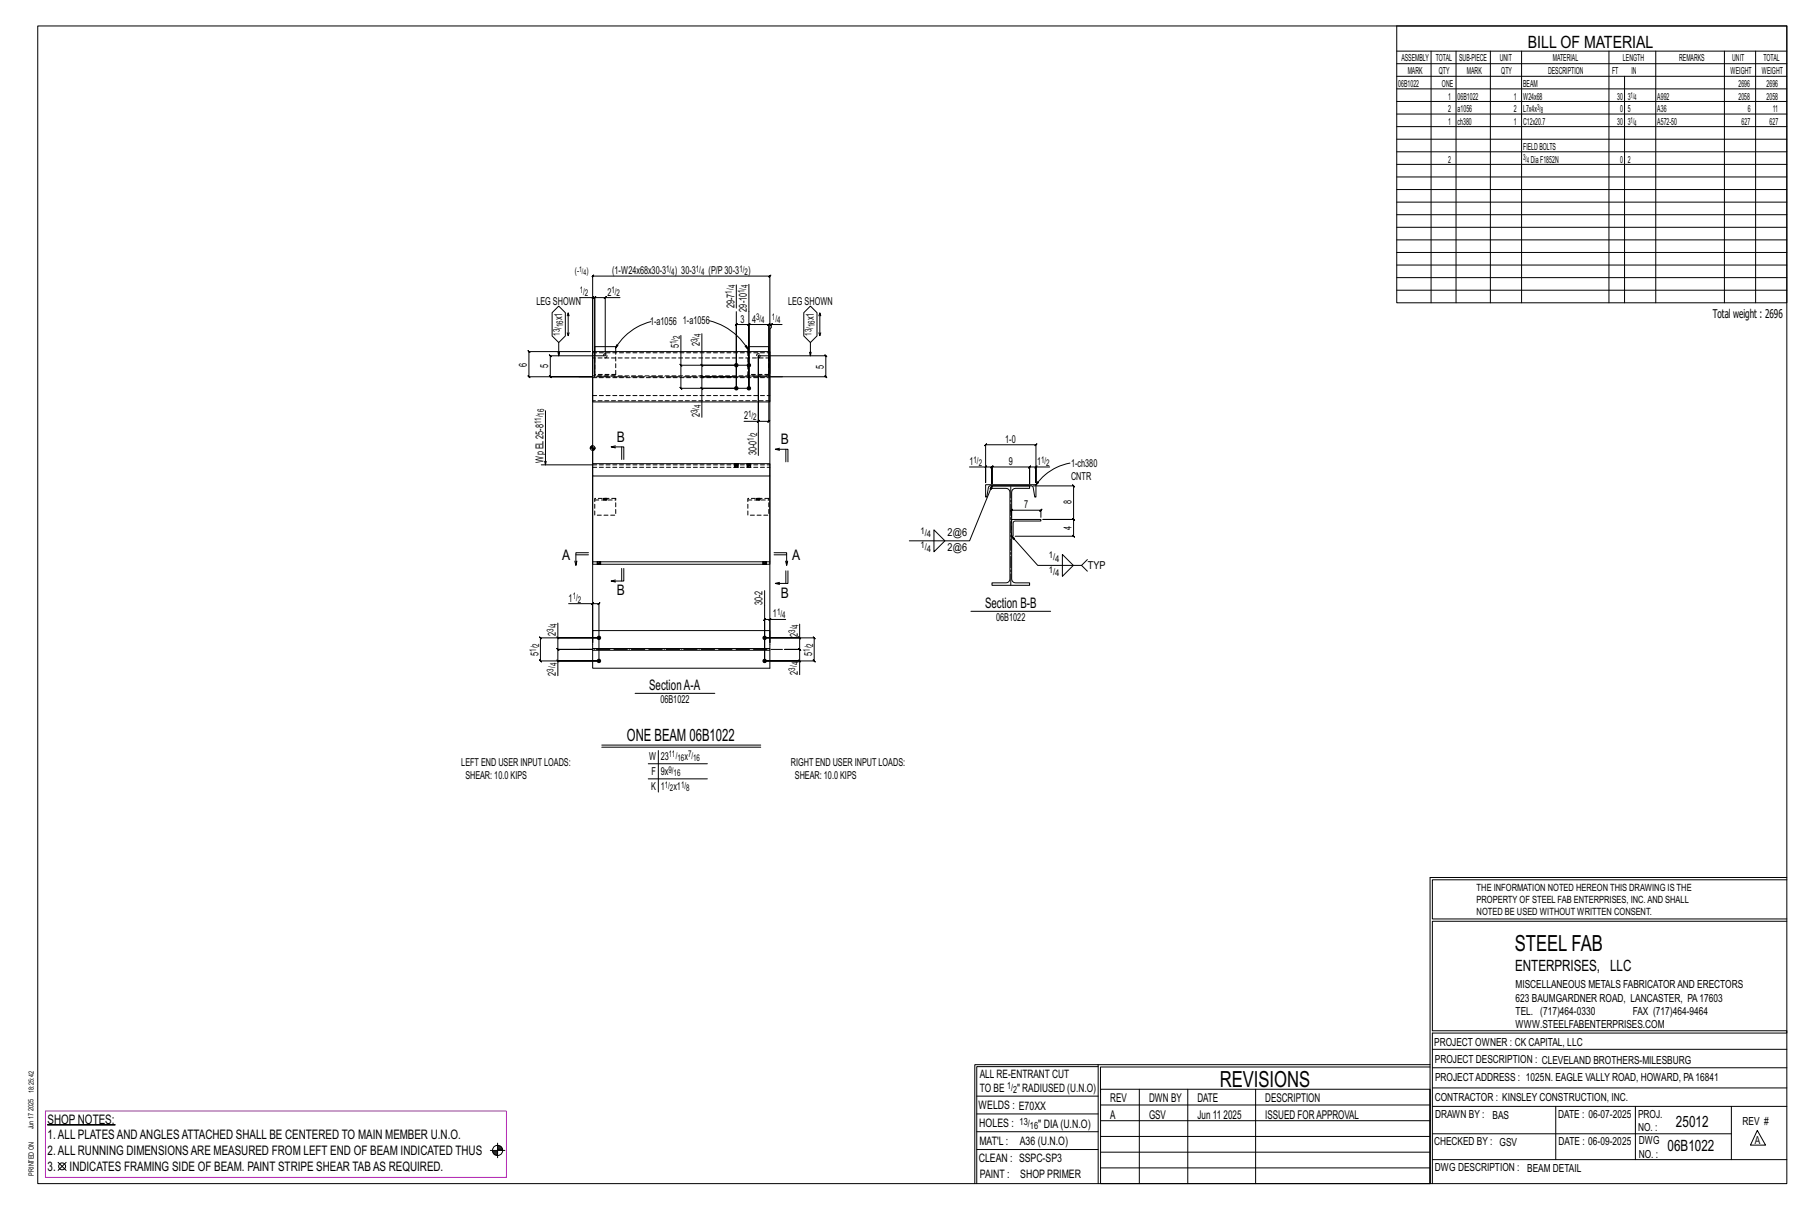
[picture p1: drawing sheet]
<svg xmlns="http://www.w3.org/2000/svg" width="914mm" height="610mm" viewBox="0 0 914 610" stroke-linecap="round" stroke-linejoin="round" font-family="sans-serif">
<g fill="#000" stroke="#000" stroke-width=".5">
<path d="M24 568h34z"/>
<circle cx="372" cy="196" r=".9"/>
<circle cx="372" cy="184" r=".9"/>
<circle cx="378" cy="184" r=".9"/>
<circle cx="378" cy="196" r=".9"/>
<circle cx="302" cy="322" r=".9"/>
<circle cx="302" cy="334" r=".9"/>
<circle cx="386" cy="334" r=".9"/>
<circle cx="386" cy="322" r=".9"/>
</g>
<g fill="none" stroke="#000" stroke-width=".5">
<path d="M19 13h883v584h-883zM705 13h197v140h-197zM705 26h197M705 32h197M705 39h197M722 26v127M735 26v127M752 26v127M768 26v127M812 26v127M820 39v114M836 26v127"/>
<path d="M870 26v127M886 26v127M705 45h197M705 51h197M705 58h197M705 64h197M705 70h197M705 77h197M705 83h197M705 89h197M705 96h197M705 102h197"/>
<path d="M705 108h197M705 115h197M705 121h197M705 127h197M705 134h197M279 158l3-4 3 4v12l-3 3-3-3zM287 158l-1 1M287 159v-1v11M293 150h6v38M299 150h1v1l1-1h-1v40M300 150l-1 1zM305 150h-5h1l-1 1v-1v38"/>
<path d="M306 150l-1 1zM313 150h-8v30h-27l-1-1 1 1v10h-1l1 1v-1h21h-32v1l-1-1h1v-13v1l-1-1h1h31M372 157v39v-32h-1l1-1v1h6h-1l1-1v1v32h-34l-1-1 1 1v-12M372 144v12M378 143v53v-32h-1l1-1v1h10h-1l1-1v1v26v-26h-1l1-1v1h1M406 158l3-4 3 4v12l-3 3-3-3zM414 158l-1 1M414 159v-1v11M705 140h197M705 146h197M282 173v7M286 168l1 1v-1"/>
<path d="M299 177h90v26h-90zM300 177v-2h11v2M311 174h1l-1 2zM328 162a29 29 0 0 0-17 14M344 169v15h34M354 168v16h18M358 162a31 31 0 0 1 19 14M376 175l1-1v2zM377 177v-2h11v2M383 180h34l-1-1 1 1v10h-1l1 1v-1h-28M389 164l1-1zM395 164h-6v1v1v22"/>
<path d="M409 173v7M413 168l1 1v-1M343 184l1 1zM354 195l1 1zM354 184l1 1zM354 184v6l1 1-1-1h18h-18l1 1-1-1v6M372 196h-18v15M388 191v22v-1l-1 1h1h-5M275 207v28M375 213h8v-33v50M382 213l1-1zM273 235h26"/>
<path d="M298 226h2M298 226h.1M298 225v1M299 225v1M299 234h90v6h-90zM299 225v9M299 226v1M300 226v1M311 226h-3h7v6M311 225l-3 1M314 226v6M371 234h.1"/>
<path d="M371 235h.1M371 236h.1M372 234h.1M372 235h.1M372 236h.1M377 234h.1M377 235h.1M377 236h.1M379 234h.1M379 235h.1M379 236h.1M393 227h-2h7v6"/>
<path d="M393 226l-2 1M397 227v6M489 236h8v8v-20v1l1-1h-1h26l-1 1 1-1v20v-8h7M497 236h4h-1l1-1v1v8v-8h-1l1-1v1h19h-1l1-1v1v8v-8h-1l1-1v1h3M498 235l-1 1zM523 235l-1 1zM540 234a27 27 0 0 0-17 11M299 240v44M389 240v44M497 245h26v6h-1l-1-5-1-1h-21v1l-1 5h-1zM501 245h19v1l-8 1-1 1v44l1 2h8v1h-19v-1h7l2-2v-44l-2-1-7-1zM501 245l-12 28h-30"/>
<path d="M521 245h21h-1l1 1v-1v17h-1l1 1v-1h-16h16h-1l1 1v-1v9l-1-1 1 1h-30M523 243l1 1-1 1zM291 280h6M297 279h-6v6v-2M391 279h6v6v-2M391 280h6M471 267l6 6-6 5zM510 261v-4v1l1-1h-1h15v1l1-1h-1v4M511 262h14v1h-13l-1 1v7l13 14h22l3-3M536 280l6 5-6 6zM290 283l1 2M299 284h90v1h-90z"/>
<path d="M301 283v1M301 285h.1M303 283v1M303 285h.1M311 293h-3M314 287v6M315 287v6h-7l3 1M385 283v1M385 285h.1M386 298v36v-21h-1l1-1v1h3M387 283v1M387 285h.1"/>
<path d="M393 294h-2M396 283l1 2M397 288v6M398 288v6h-7l2 1M546 285l3 3M282 314v8h20h-29l-1-1 1 1v12l-1-1 1 1h29h-20v7M287 305h12v19v-185v1l1-1h-1h90l-1 1 1-1v185v-11h7M299 305h3l1-1-1 1v29M300 304l-1 1zM389 313v-1l-1 1zM404 315v7h-18h25l-1-1 1 1v12l-1-1 1 1h-25h18v6M490 308h40"/>
<path d="M281 333l1 1zM281 321l1 1zM282 322v6l-1-1 1 1h17h-17l-1-1 1 1v6M299 327h90v1h-90zM299 328v9h90v-9M299 327v-9h90v9M403 333l1 1zM403 321l1 1zM404 322v6l-1-1 1 1h-8h8l-1-1 1 1v6M321 350h40M304 376h80M304 377h80"/>
<path d="M332 379v21M327 385h30M327 393h30M722 443v154M722 443h180M902 444h-179v20h179M902 465h-179v55h179v1h-179v76M554 538h-61v59M554 537h168M722 538h-167v13M723 539h179M723 530h179"/>
<path d="M493 553h61M555 550h167v47h-167zM555 558h167M575 550v47M599 550v47M634 550v47M723 549h179M723 558h179M785 558v27M825 558v27M874 558v27M251 577v7"/>
<path d="M251 579h2M251 580h3M251 578h2M493 571h61M493 562h61M555 573h167M555 566h167M723 572h151M887 570l4 8h-8zM29 587l4 4M33 587l-4 4M247 581h8"/>
<path d="M249 581h2M249 582h2M250 583h1M492 597v-60h62v60M493 580h61M555 589h167M555 581h167M723 585h179"/>
<circle cx="299" cy="226" r="1.2"/>
<circle cx="31" cy="589" r="1.8"/>
<circle cx="251" cy="581" r="2.6"/>
</g>
<path d="M23 561h233v33h-233z" fill="none" stroke="#f0f" stroke-width=".5"/>
<g fill="none" stroke="#000" stroke-width=".5" stroke-dasharray="2 1.4">
<path d="M299 178h90M300 177v13h11v-13M377 177v13h11v-13M299 200h90M299 191h90M311 189h-11M388 189h-11M389 181h-90M389 190h-90M389 202h-90M299 235h90M299 236h90"/>
<path d="M371 234h.1M371 234v1M371 235v1M371 235h.1M371 235v-1M371 234l1 1zM372 235v-1M372 234h.1M372 235v1zM372 235l-1 1M372 236h-1M372 235v1"/>
<path d="M372 235h.1M372 236h.1M372 236v-1M377 234h.1M377 234v1M377 235v1M377 235h.1M377 235v-1M378 234v1zM378 235v-1M378 235l-1 1M378 235l1-1"/>
<path d="M378 234h.1M378 235v1zM378 236h.1M378 235v1M379 235v-1M379 235v1M379 235h.1M379 236h.1M379 236v-1M300 252h11v8h-11zM300 252h11M305 252h.1"/>
<path d="M306 252h.1M377 252h11v8h-11zM377 252h11M382 252h.1M382 252h1h-1M383 252h.1M510 271h1M511 262l-1 9M301 283h.1M301 284v1M301 285h.1M302 285v-2"/>
<path d="M302 283v2zM302 285l1-2M302 283h1M303 285v-2M303 285v-1M303 285h.1M385 283h.1M385 284v1M385 285h.1M385 285v-2M386 283v2zM386 285v-2"/>
<path d="M386 283h.1M386 285l1-2M387 285v-1M387 285h.1"/>
<circle cx="305" cy="180" r="1"/>
<circle cx="383" cy="180" r="1"/>
</g>
<path d="M292 190h103M292 328h103" fill="none" stroke="#000" stroke-width=".5" stroke-dasharray="6.8 1 0 1"/>
<path d="M510 295v-50" fill="none" stroke="#000" stroke-width=".5" stroke-dasharray="5.8 1 1 1"/>
<g font-size="11.2">
<text x="764" y="480">STEEL FAB</text>
<text x="616" y="548">REVISIONS</text>
</g>
<g font-size="8.6">
<text x="771" y="24">BILL OF MATERIAL</text>
<text x="316" y="374">ONE BEAM 06B1022</text>
</g>
<g font-size="7.9">
<text x="765" y="490">ENTERPRISES, LLC</text>
<text x="846" y="569">25012</text>
<text x="842" y="581">06B1022</text>
</g>
<g font-size="7.3">
<text x="311" y="223">B</text>
<text x="394" y="224">B</text>
<text x="284" y="283">A</text>
<text x="400" y="283">A</text>
<text x="311" y="300">B</text>
<text x="394" y="302">B</text>
<text x="497" y="307">Section B-B</text>
<text x="328" y="348">SectionA-A</text>
</g>
<g font-size="6.6">
<text x="24" y="567">SHOP NOTES:</text>
<text x="24" y="575">1.ALL PLATESANDANGLESATTACHED SHALL BE CENTERED TO MAIN MEMBER U.N.O.</text>
<text x="24" y="583">2.ALL RUNNING DIMENSIONSARE MEASURED FROM LEFT END OF BEAM INDICATED THUS</text>
<text x="24" y="591">3.</text>
<text x="35" y="591">INDICATES FRAMING SIDE OF BEAM. PAINT STRIPE SHEAR TABAS REQUIRED.</text>
</g>
<g font-size="6.1">
<text x="864" y="161">Total weight : 2696</text>
<text x="560" y="556">REV</text>
<text x="580" y="556">DWN BY</text>
<text x="604" y="556">DATE</text>
<text x="639" y="556">DESCRIPTION</text>
<text x="560" y="564">A</text>
<text x="580" y="564">GSV</text>
<text x="604" y="564">Jun 11</text>
<text x="617" y="564">2025</text>
<text x="639" y="564">ISSUED FORAPPROVAL</text>
</g>
<g font-size="5.9">
<text x="494" y="560">WELDS : E70XX</text>
<text x="494" y="569">HOLES :</text>
<text x="524" y="569">&quot; DIA(U.N.O)</text>
<text x="494" y="578">MAT'L :</text>
<text x="515" y="578">A36 (U.N.O)</text>
<text x="494" y="586">CLEAN : SSPC-SP3</text>
<text x="495" y="595">PAINT :</text>
<text x="515" y="595">SHOP PRIMER</text>
</g>
<g font-size="5.8">
<text x="494" y="544">ALL RE-ENTRANT CUT</text>
<text x="494" y="551">TO BE</text>
<text x="513" y="551">&quot; RADIUSED (U.N.O)</text>
</g>
<g font-size="5.6">
<text x="765" y="499">MISCELLANEOUS METALS FABRICATORAND ERECTORS</text>
<text x="765" y="505">623 BAUMGARDNER ROAD, LANCASTER, PA17603</text>
<text x="765" y="512">TEL. (717)464-0330</text>
<text x="824" y="512">FAX (717)464-9464</text>
<text x="765" y="519">WWW.STEELFABENTERPRISES.COM</text>
<text x="724" y="528">PROJECT OWNER : CK CAPITAL, LLC</text>
<text x="724" y="537">PROJECT DESCRIPTION : CLEVELAND BROTHERS-MILESBURG</text>
<text x="724" y="545">PROJECTADDRESS : 1025N. EAGLE VALLY ROAD, HOWARD, PA16841</text>
<text x="724" y="556">CONTRACTOR : KINSLEY CONSTRUCTION, INC.</text>
<text x="724" y="564">DRAWN BY :</text>
<text x="753" y="564">BAS</text>
<text x="786" y="564">DATE : 06-07-2025</text>
<text x="827" y="564">PROJ.</text>
<text x="879" y="568">REV #</text>
<text x="827" y="571">NO. :</text>
<text x="724" y="578">CHECKED BY : GSV</text>
<text x="787" y="578">DATE : 06-09-2025</text>
<text x="827" y="578">DWG</text>
<text x="886" y="578">A</text>
<text x="827" y="584">NO. :</text>
<text x="724" y="591">DWG DESCRIPTION : BEAM DETAIL</text>
</g>
<g font-size="5.5">
<text x="309" y="138">(1-W24x68x30-3</text>
<text x="340" y="138">) 30-3</text>
<text x="358" y="138">(P/P30-3</text>
<text x="377" y="138">)</text>
<text x="306" y="149">2</text>
<text x="271" y="154">LEG SHOWN</text>
<text x="371" y="156" transform="rotate(-90 371 156)">29-7</text>
<text x="398" y="154">LEG SHOWN</text>
<text x="284" y="162" transform="rotate(-90 284 162)">x1</text>
<text x="377" y="157" transform="rotate(-90 377 157)">29-10</text>
<text x="411" y="162" transform="rotate(-90 411 162)">x1</text>
<text x="328" y="164">1-a1056</text>
<text x="345" y="163">1-a1056</text>
<text x="374" y="163">3</text>
<text x="379" y="163">4</text>
<text x="343" y="176" transform="rotate(-90 343 176)">5</text>
<text x="353" y="175" transform="rotate(-90 353 175)">2</text>
<text x="266" y="185" transform="rotate(-90 266 185)">6</text>
<text x="277" y="186" transform="rotate(-90 277 186)">5</text>
<text x="416" y="186" transform="rotate(-90 416 186)">5</text>
<text x="353" y="211" transform="rotate(-90 353 211)">2</text>
<text x="375" y="212">2</text>
<text x="507" y="223">1-0</text>
<text x="274" y="234" transform="rotate(-90 274 234)">Wp EL25-8</text>
<text x="382" y="230" transform="rotate(-90 382 230)">30-0</text>
<text x="489" y="235">1</text>
<text x="509" y="235">9</text>
<text x="523" y="235">1</text>
<text x="540" y="236">1-ch380</text>
<text x="540" y="242">CNTR</text>
<text x="517" y="256">7</text>
<text x="541" y="254" transform="rotate(-90 541 254)">8</text>
<text x="541" y="267" transform="rotate(-90 541 267)">4</text>
<text x="478" y="271">2@6</text>
<text x="478" y="278">2@6</text>
<text x="549" y="287">TYP</text>
<text x="287" y="304">1</text>
<text x="385" y="305" transform="rotate(-90 385 305)">30-2</text>
<text x="390" y="312">1</text>
<text x="503" y="313">06B1022</text>
<text x="281" y="321" transform="rotate(-90 281 321)">2</text>
<text x="403" y="321" transform="rotate(-90 403 321)">2</text>
<text x="272" y="331" transform="rotate(-90 272 331)">5</text>
<text x="410" y="331" transform="rotate(-90 410 331)">5</text>
<text x="281" y="341" transform="rotate(-90 281 341)">2</text>
<text x="403" y="340" transform="rotate(-90 403 340)">2</text>
<text x="333" y="355">06B1022</text>
<text x="328" y="383">W</text>
<text x="333" y="383">23</text>
<text x="345" y="383">x</text>
<text x="233" y="387">LEFT END USER INPUT LOADS:</text>
<text x="399" y="387">RIGHT END USER INPUT LOADS:</text>
<text x="235" y="393">SHEAR: 10.0 KIPS</text>
<text x="329" y="391">F</text>
<text x="333" y="391">9x</text>
<text x="401" y="393">SHEAR: 10.0 KIPS</text>
<text x="329" y="399">K</text>
<text x="333" y="399">1</text>
<text x="340" y="399">x1</text>
</g>
<g font-size="5">
<text x="745" y="450">THE INFORMATION NOTED HEREON THIS DRAWING IS THE</text>
<text x="745" y="456">PROPERTY OF STEEL FAB ENTERPRISES, INC.AND SHALL</text>
<text x="745" y="462">NOTED BE USED WITHOUT WRITTEN CONSENT.</text>
<text x="508" y="550">1/</text>
<text x="511" y="551">2</text>
<text x="515" y="568">13/</text>
<text x="520" y="570">16</text>
</g>
<g font-size="4.9">
<text x="707" y="31">ASSEMBLY</text>
<text x="725" y="31">TOTAL</text>
<text x="736" y="31">SUB-PIECE</text>
<text x="757" y="31">UNIT</text>
<text x="784" y="31">MATERIAL</text>
<text x="819" y="31">LENGTH</text>
<text x="847" y="31">REMARKS</text>
<text x="874" y="31">UNIT</text>
<text x="890" y="31">TOTAL</text>
<text x="710" y="37">MARK</text>
<text x="726" y="37">QTY</text>
<text x="740" y="37">MARK</text>
<text x="758" y="37">QTY</text>
<text x="781" y="37">DESCRIPTION</text>
<text x="814" y="37">FT</text>
<text x="823" y="37">IN</text>
<text x="873" y="37">WEIGHT</text>
<text x="889" y="37">WEIGHT</text>
<text x="706" y="44">06B1022</text>
<text x="728" y="44">ONE</text>
<text x="769" y="44">BEAM</text>
<text x="877" y="44">2696</text>
<text x="891" y="44">2696</text>
<text x="731" y="50">1</text>
<text x="736" y="50">06B1022</text>
<text x="764" y="50">1</text>
<text x="769" y="50">W24x68</text>
<text x="816" y="50">30</text>
<text x="821" y="50">3</text>
<text x="836" y="50">A992</text>
<text x="877" y="50">2058</text>
<text x="891" y="50">2058</text>
<text x="731" y="57">2</text>
<text x="736" y="57">a1056</text>
<text x="764" y="57">2</text>
<text x="769" y="57">L7x4x</text>
<text x="818" y="57">0</text>
<text x="821" y="57">5</text>
<text x="836" y="57">A36</text>
<text x="882" y="57">6</text>
<text x="895" y="57">11</text>
<text x="731" y="63">1</text>
<text x="736" y="63">ch380</text>
<text x="764" y="63">1</text>
<text x="769" y="63">C12x20.7</text>
<text x="816" y="63">30</text>
<text x="821" y="63">3</text>
<text x="836" y="63">A572-50</text>
<text x="879" y="63">627</text>
<text x="893" y="63">627</text>
<text x="769" y="76">FIELDBOLTS</text>
<text x="731" y="82">2</text>
<text x="772" y="82">DiaF1852N</text>
<text x="818" y="82">0</text>
<text x="821" y="82">2</text>
</g>
<g font-size="4.7">
<text x="336" y="137">1/</text>
<text x="351" y="137">1/</text>
<text x="373" y="137">1/</text>
<text x="290" y="138">(-</text>
<text x="296" y="138">)</text>
<text x="339" y="139">4</text>
<text x="354" y="139">4</text>
<text x="376" y="139">2</text>
<text x="293" y="148">1/</text>
<text x="295" y="150">2</text>
<text x="309" y="148">1/</text>
<text x="311" y="150">2</text>
<text x="369" y="148" transform="rotate(-90 369 148)">1/</text>
<text x="371" y="146" transform="rotate(-90 371 146)">4</text>
<text x="376" y="148" transform="rotate(-90 376 148)">1/</text>
<text x="377" y="145" transform="rotate(-90 377 145)">4</text>
<text x="382" y="162">3/</text>
<text x="390" y="162">1/</text>
<text x="284" y="165" transform="rotate(-90 284 165)">16</text>
<text x="384" y="163">4</text>
<text x="392" y="163">4</text>
<text x="411" y="165" transform="rotate(-90 411 165)">16</text>
<text x="282" y="170" transform="rotate(-90 282 170)">13/</text>
<text x="341" y="174" transform="rotate(-90 341 174)">1/</text>
<text x="343" y="171" transform="rotate(-90 343 171)">2</text>
<text x="352" y="173" transform="rotate(-90 352 173)">3/</text>
<text x="354" y="170" transform="rotate(-90 354 170)">4</text>
<text x="409" y="170" transform="rotate(-90 409 170)">13/</text>
<text x="275" y="210" transform="rotate(-90 275 210)">16</text>
<text x="352" y="209" transform="rotate(-90 352 209)">3/</text>
<text x="354" y="206" transform="rotate(-90 354 206)">4</text>
<text x="273" y="214" transform="rotate(-90 273 214)">11/</text>
<text x="378" y="210">1/</text>
<text x="380" y="212">2</text>
<text x="382" y="220" transform="rotate(-90 382 220)">2</text>
<text x="380" y="222" transform="rotate(-90 380 222)">1/</text>
<text x="491" y="233">1/</text>
<text x="525" y="233">1/</text>
<text x="494" y="235">2</text>
<text x="528" y="235">2</text>
<text x="464" y="269">1/</text>
<text x="468" y="271">4</text>
<text x="464" y="277">1/</text>
<text x="468" y="278">4</text>
<text x="529" y="282">1/</text>
<text x="533" y="283">4</text>
<text x="529" y="289">1/</text>
<text x="533" y="291">4</text>
<text x="289" y="302">1/</text>
<text x="292" y="304">2</text>
<text x="392" y="310">1/</text>
<text x="281" y="316" transform="rotate(-90 281 316)">4</text>
<text x="395" y="312">4</text>
<text x="403" y="317" transform="rotate(-90 403 317)">4</text>
<text x="279" y="319" transform="rotate(-90 279 319)">3/</text>
<text x="401" y="319" transform="rotate(-90 401 319)">3/</text>
<text x="270" y="329" transform="rotate(-90 270 329)">1/</text>
<text x="272" y="326" transform="rotate(-90 272 326)">2</text>
<text x="409" y="329" transform="rotate(-90 409 329)">1/</text>
<text x="410" y="326" transform="rotate(-90 410 326)">2</text>
<text x="403" y="336" transform="rotate(-90 403 336)">4</text>
<text x="279" y="339" transform="rotate(-90 279 339)">3/</text>
<text x="281" y="336" transform="rotate(-90 281 336)">4</text>
<text x="401" y="338" transform="rotate(-90 401 338)">3/</text>
<text x="338" y="382">11/</text>
<text x="342" y="384">16</text>
<text x="347" y="382">7/</text>
<text x="350" y="384">16</text>
<text x="337" y="390">9/</text>
<text x="340" y="392">16</text>
<text x="335" y="397">1/</text>
<text x="338" y="399">2</text>
<text x="344" y="397">1/</text>
<text x="346" y="399">8</text>
</g>
<g font-size="4.2">
<text x="823" y="49">1/</text>
<text x="825" y="51">4</text>
<text x="776" y="56">3/</text>
<text x="778" y="57">8</text>
<text x="823" y="62">1/</text>
<text x="825" y="63">4</text>
<text x="769" y="81">3/</text>
<text x="770" y="82">4</text>
</g>
<g font-size="4">
<text x="292" y="137">1/</text>
<text x="294" y="139">4</text>
</g>
<g font-size="3.7">
<text x="17" y="551" transform="rotate(-90 17 551)">18:25:42</text>
<text x="17" y="561" transform="rotate(-90 17 561)">2025</text>
<text x="17" y="570" transform="rotate(-90 17 570)">Jun 17</text>
<text x="17" y="593" transform="rotate(-90 17 593)">PRINTED ON</text>
</g>
</svg>
